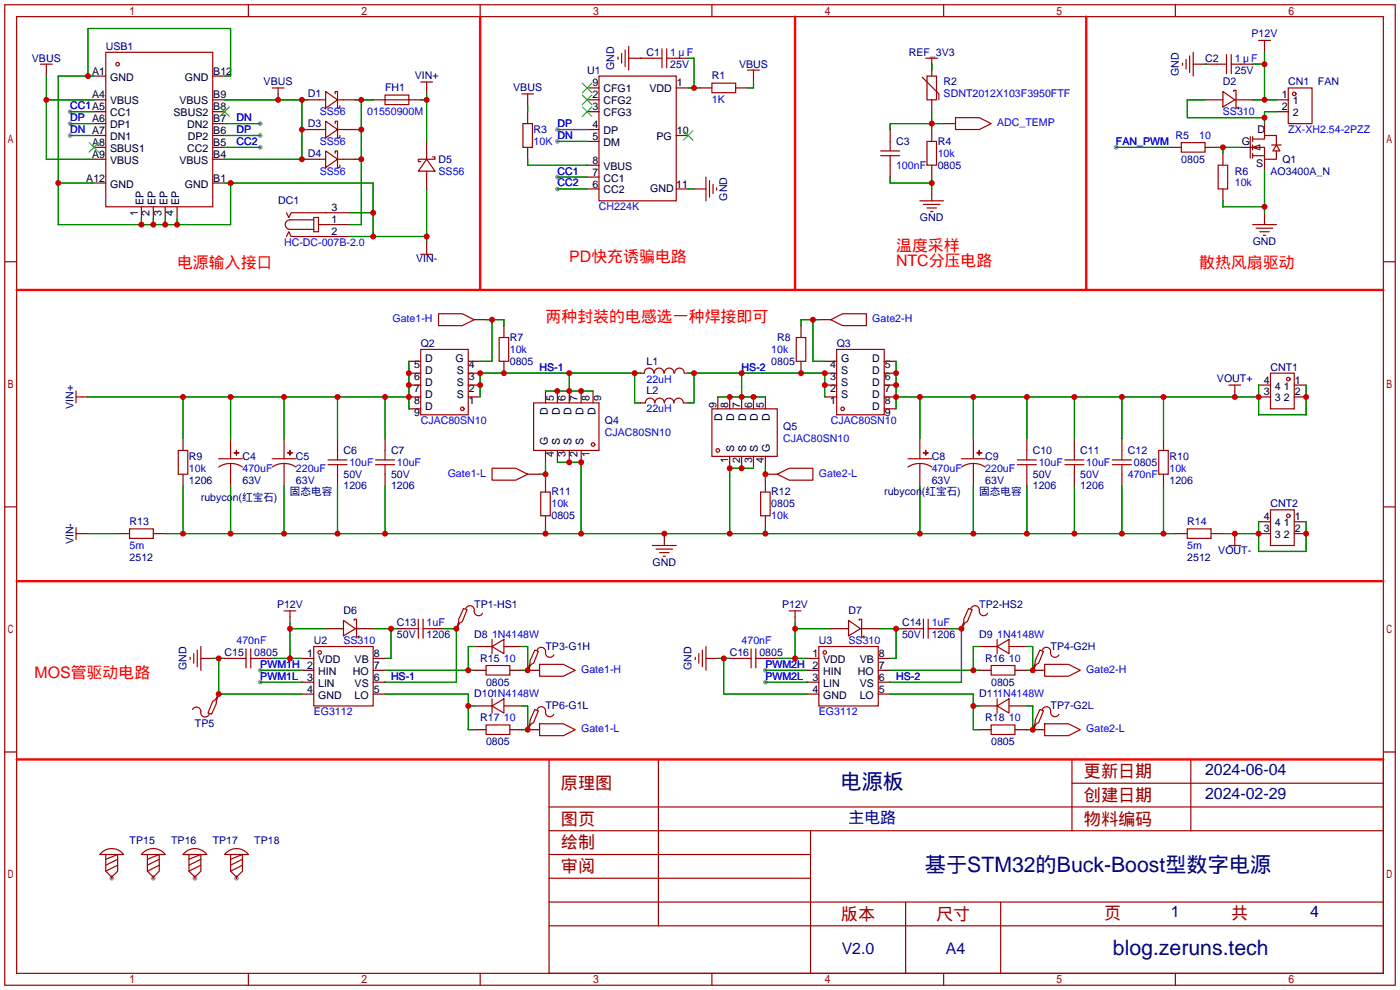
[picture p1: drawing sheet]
<svg xmlns="http://www.w3.org/2000/svg" width="299mm" height="212mm" viewBox="0 0 299 212" stroke-linecap="round" stroke-linejoin="round" font-family="sans-serif">
<g fill="#999">
<circle cx="23.9" cy="187.7" r=".51"/>
<circle cx="32.8" cy="187.7" r=".51"/>
<circle cx="41.7" cy="187.7" r=".51"/>
<circle cx="50.5" cy="187.7" r=".51"/>
<circle cx="55.6" cy="31.5" r=".51"/>
<circle cx="15" cy="23.9" r=".51"/>
<circle cx="15" cy="26.4" r=".51"/>
<circle cx="15" cy="29" r=".51"/>
<circle cx="55.6" cy="29" r=".51"/>
<circle cx="55.6" cy="26.4" r=".51"/>
<circle cx="119.1" cy="37.8" r=".51"/>
<circle cx="119.1" cy="40.4" r=".51"/>
<circle cx="119.1" cy="27.7" r=".51"/>
<circle cx="119.1" cy="30.2" r=".51"/>
<circle cx="55.6" cy="143.3" r=".51"/>
<circle cx="55.6" cy="145.8" r=".51"/>
<circle cx="163.6" cy="143.3" r=".51"/>
<circle cx="163.6" cy="145.8" r=".51"/>
<circle cx="238.5" cy="31.5" r=".51"/>
</g>
<g fill="none" stroke="#a10000" stroke-width=".25">
<path d="M1 1h297.2v209.6h-297.2zM3.6 3.6h292.1v204.4h-292.1zM8.6 13.7h2.6M9.9 13.7v1.3M22.6 11.2h22.9v33h-22.9zM53.1 1v2.6M58.2 18.8h2.5M59.4 18.8v1.3M69.6 19.6l2.5 1.7-2.5 1.8zM89.9 17.5h2.6M91.2 17.5v1.3M102.6 1v2.6"/>
<path d="M128 16.3h16.5v26.6h-16.5zM132.1 12.2v.5M132.8 11.4v2.1M133.6 10.7v3.5M134.4 9.9v5.1M139.4 12.4h2.1M141.5 10.4v4.1M142.5 12.4h2M142.5 10.4v4.1M152.1 17.8h5.1v2h-5.1zM152.1 1v2.6M159.8 15h2.5"/>
<path d="M161 15v1.3M197.1 16.5l3.6 3.6v1.2M197.9 12.4h2.5M198.1 16.3h2.1v5h-2.1zM199.1 12.4v1.3M201.7 1v2.6M251.2 1v2.6M252.7 13.5v.5M253.5 12.7v2M254.3 11.9v3.6M255 11.2v5.1M260.1 13.7h2"/>
<path d="M261.4 19.6l2.5 1.7-2.5 1.6zM262.1 11.7v4M263.1 13.7h2.1M263.1 11.7v4M263.7 19.6v-.3h.5v3.8h.5v-.2M269 8.6h2.5M270.3 8.6v1.3M275.3 18.8h5.1v7.6h-5.1zM68.3 21.3h1.3M68.3 27.7h1.3M68.3 34h1.3M69.6 25.9l2.5 1.8-2.5 1.8z"/>
<path d="M69.6 32.3l2.5 1.7-2.5 1.8zM71.6 20.1v-.5h.5v3.5h.5v-.5M71.6 26.4v-.5h.5v3.6h.5v-.5M71.6 32.8v-.5h.5v3.5h.5v-.5M72.1 21.3h1.3M72.1 27.7h1.3M72.1 34h1.3M82.3 20.3h5.1v2.1h-5.1zM82.3 21.3h5.1M91.2 34l1.8 2.6h-3.6zM91.2 32.8v1.2M91.2 36.6v1.2"/>
<path d="M92.5 33.5h.5v.5h-3.6v.5h.5M111.5 20.1h2.5M111.8 26.4h2v5.1h-2zM112.8 20.1v1.2M150.9 37.8v5.1M151.6 38.6v3.6M152.4 39.4v2M188.2 33.3h4.1M188.2 32.3h4.1M190.2 30.2v2.1M190.2 33.3v2M198.1 30.2h2.1v5.1h-2.1z"/>
<path d="M204.2 25.1h5.1l2.5 1.3-2.5 1.3h-5.1zM252.5 30.5h5.1v2h-5.1zM260.3 35.3h2.1v5.1h-2.1zM267.2 29.2v4.6M267.7 31.5h2.6v2.5h2.5v-1.7M267.7 29.7h2.6v-.7h2.5v2M267.7 31.5l1.5-.5v1zM267.7 33.3h2.6M267.7 29.2v1M267.7 31v1M267.7 32.8v1M271.8 31h2"/>
<path d="M272.8 31l.8 1.3h-1.6zM1 55.9h2.6M61.2 50.5l.5-1 .5 1h7.4M61.2 45.5l.5 1 .5-1h7.4M67.1 46.5h1v3h-1zM67.1 47h-5.1a1.02 1.02 0 0 0-1 1 1.02 1.02 0 0 0 1 1h5.1M68.1 48h1.5M89.9 54.4h2.6M91.2 53.1v1.3M153.2 40.1v.5M196.6 42.9h5.1M197.4 43.7h3.5"/>
<path d="M198.1 44.4h2.1M198.9 45.2h.5M267.7 48h5.1M268.5 48.8h3.5M269.2 49.5h2.1M270 50.3h.5M295.7 55.9h2.5M89.9 74.7h10.2v13.9h-10.2zM93.7 67.1h5.1l2.5 1.2-2.5 1.3h-5.1zM106.7 72.1h2v5.1h-2zM137.7 79.7a1.01 1.01 0 0 1 1-1 1.01 1.01 0 0 1 1 1M139.9 79.7a1.01 1.01 0 0 1 1-1 1.01 1.01 0 0 1 1 1"/>
<path d="M142 79.7a1.01 1.01 0 0 1 1-1 1.01 1.01 0 0 1 1 1M144.2 79.7a1.01 1.01 0 0 1 1-1 1.01 1.01 0 0 1 1 1M170.2 72.1h2v5.1h-2zM177.5 68.3l2.6-1.2h5.1v2.5h-5.1zM178.8 74.7h10.2v13.9h-10.2zM271.5 79.8h5.1v7.6h-5.1zM16.3 83.6v2.5M16.3 84.8h1.2M38.1 96.3h2v5h-2zM46.7 99.8a4.6 4.6 0 0 1 5.1 0M46.7 98h5.1M50 96.8h1.1z"/>
<path d="M50.5 96.3v1zM58.2 99.8a4.6 4.6 0 0 1 5 0M58.2 98h5M61.5 96.8h1zM62 96.3v1zM70.1 99.3h4.1M70.1 98.3h4.1M72.1 96.3v2M72.1 99.3v2M80.3 99.3h4M80.3 98.3h4M82.3 96.3v2"/>
<path d="M82.3 99.3v2M114 86.1h14v10.2h-14zM137.9 86.1a1.02 1.02 0 0 1 1-1 1.02 1.02 0 0 1 1.1 1M140 86.1a1.02 1.02 0 0 1 1-1 1.02 1.02 0 0 1 1 1M142 86.1a1.02 1.02 0 0 1 1-1 1.02 1.02 0 0 1 1 1M144 86.1a1.02 1.02 0 0 1 1-1 1.02 1.02 0 0 1 1 1M152.1 87.4h14v10.1h-14zM194.1 99.8a4.6 4.6 0 0 1 5 0M194.1 98h5M197.4 96.8h1zM197.8 96.3l.1 1zM205.5 99.8a4.6 4.6 0 0 1 5.1 0"/>
<path d="M205.5 98h5.1M208.8 96.8h1zM209.3 96.3v1zM217.4 99.3h4.1M217.4 98.3h4.1M219.5 96.3v2M219.5 99.3v2M227.6 99.3h4M227.6 98.3h4M229.6 96.3v2M229.6 99.3v2M237.7 99.3h4.1"/>
<path d="M237.7 98.3h4.1M239.8 96.3v2M239.8 99.3v2M247.6 96.3h2.1v5h-2.1zM262.6 82.3h2.6M263.9 82.3v1.3M1 108.3h2.6M16.3 112.8v2.5M16.3 114h1.2M27.7 113h5.1v2.1h-5.1zM105.2 100.1h5l2.6 1.2-2.6 1.3h-5zM115.6 105.2h2v5h-2z"/>
<path d="M139.4 116.6h5.1M140.2 117.3h3.6M141 118.1h2M141.7 118.9h.5M162.6 105.2h2v5h-2zM166.1 101.3l2.6-1.2h5v2.5h-5zM253.7 113h5.1v2.1h-5.1zM262.6 116.6h2.6M263.9 115.3v1.3M271.5 109h5.1v7.6h-5.1zM295.7 108.3h2.5M41.4 139.7v2"/>
<path d="M42.2 138.9v3.6M42.9 138.2v5.1M52.6 138.7v4M53.6 138.7v4M60.7 130.6h2.5M62 130.6v1.2M67.1 138.2h12.7v12.7h-12.7zM73.4 132.6l2.5 1.8-2.5 1.5zM75.7 132.6v-.3h.5v3.8h.5v-.2M87.4 134.4h2M89.4 132.3v4.1M90.4 132.3v4.1"/>
<path d="M90.4 134.4h2.1M99.1 130l.7 .3-1 2.5-.5 .3-.8 1.3 .5-1.6v-.5zM99.6 130a.93 .93 0 0 1 1.1-.5 .93 .93 0 0 1 .6 1.1 .94 .94 0 0 0 .7 1 .94 .94 0 0 0 1.1-.5M105.2 138.2l2.5-1.5v3zM105.2 136.7v3M114.3 138.9l.8 .3-1.1 2.5-.5 .3-.7 1.3 .5-1.6v-.5zM114.8 138.9a.93 .93 0 0 1 1.1-.5 .93 .93 0 0 1 .7 1 .94 .94 0 0 0 .7 1 .94 .94 0 0 0 1.1-.4M149.4 139.7v2M150.1 138.9v3.6M150.9 138.2v5.1M160.5 138.7v4M161.5 138.7v4"/>
<path d="M168.7 130.6h2.5M169.9 130.6v1.2M175 138.2h12.7v12.7h-12.7zM181.4 132.6l2.5 1.8-2.5 1.5zM183.6 132.6v-.3h.5v3.8h.6v-.2M195.3 134.4h2.1M197.4 132.3v4.1M198.4 134.4h2M198.4 132.3v4.1M207 130l.8 .3-1 2.5-.6 .3-.7 1.3 .5-1.6v-.5zM207.5 130a.93 .93 0 0 1 1.1-.5 .93 .93 0 0 1 .7 1.1 .94 .94 0 0 0 .7 1 .94 .94 0 0 0 1.1-.5M213.1 138.2l2.5-1.5v3z"/>
<path d="M213.1 136.7v3M222.2 138.9l.8 .3-1 2.5-.5 .3-.8 1.3 .5-1.6v-.5zM222.8 138.9a.93 .93 0 0 1 1.1-.5 .93 .93 0 0 1 .6 1 .94 .94 0 0 0 .7 1 .94 .94 0 0 0 1.1-.4M40.6 140.5v.5M41.1 151.6a.98 .98 0 0 1 1.3-.4 .98 .98 0 0 1 .5 1.3 .93 .93 0 0 0 .8 .7 .93 .93 0 0 0 1-.5M46.7 148.3l-.5 1.6v.5l-1 2.3-.8-.3 1.1-2.5 .5-.3zM50.5 140.7h2.1M53.6 140.7h2M103.9 142.2h5.1v2.1h-5.1zM103.9 154.9h5.1v2.1h-5.1zM105.2 150.9l2.5-1.5v3zM105.2 149.4v3"/>
<path d="M114.3 151.6l.8 .3-1.1 2.5-.5 .3-.7 1.3 .5-1.6v-.5zM114.8 151.6a.93 .93 0 0 1 1.1-.5 .93 .93 0 0 1 .7 1 .94 .94 0 0 0 .7 1 .94 .94 0 0 0 1.1-.4M115.3 142h5.1l2.5 1.3-2.5 1.2h-5.1zM115.3 154.7h5.1l2.5 1.3-2.5 1.2h-5.1zM148.6 140.5v.5M158.5 140.7h2M161.5 140.7h2.1M211.8 142.2h5.1v2.1h-5.1zM211.8 154.9h5.1v2.1h-5.1zM213.1 150.9l2.5-1.5v3zM213.1 149.4v3M222.2 151.6l.8 .3-1 2.5-.5 .3-.8 1.3 .5-1.6v-.5z"/>
<path d="M222.8 151.6a.93 .93 0 0 1 1.1-.5 .93 .93 0 0 1 .6 1 .94 .94 0 0 0 .7 1 .94 .94 0 0 0 1.1-.4M223.3 142h5l2.6 1.3-2.6 1.2h-5zM223.3 154.7h5l2.6 1.3-2.6 1.2h-5zM1 160.7h2.6M117.3 162.3h178.4v45.7h-178.4zM117.3 177.5h178.4M117.3 172.5h178.4M140.7 162.3v35.6M173.2 177.5v30.5M229.1 162.3v15.2M229.1 167.4h66.6M254.5 162.3v15.2"/>
<path d="M295.7 160.7h2.5M21.8 182.2a3.2 3.2 0 0 1 4.6 .4h-5.1zM22.6 182.6v3.6l1.3 1.3 1.2-1.3v-3.6l-2.5 1M25.1 183.6l-2.5 1.3M25.1 184.9l-2.5 1.3M30.7 182.2a3.2 3.2 0 0 1 4.6 .4h-5.1zM31.5 182.6v3.6l1.3 1.3 1.2-1.3v-3.6l-2.5 1M34 183.6l-2.5 1.3M34 184.9l-2.5 1.3M39.6 182.2a3.2 3.2 0 0 1 4.6 .4h-5.1zM40.4 182.6v3.6l1.3 1.3 1.2-1.3v-3.6l-2.5 1M42.9 183.6l-2.5 1.3"/>
<path d="M42.9 184.9l-2.5 1.3M48.4 182.2a3.2 3.2 0 0 1 4.7 .4h-5.1zM49.3 182.6v3.6l1.2 1.3 1.3-1.3v-3.6l-2.5 1M51.8 183.6l-2.5 1.3M51.8 184.9l-2.5 1.3M117.3 182.6h55.9M117.3 197.9h178.4M117.3 192.8h178.4M117.3 187.7h55.9M193.5 192.8v15.2M213.9 192.8v15.2M53.1 208v2.6"/>
<path d="M102.6 208v2.6M152.1 208v2.6M201.7 208v2.6M251.2 208v2.6"/>
<circle cx="25.1" cy="13.7" r=".38"/>
<circle cx="276.6" cy="20.1" r=".38"/>
<circle cx="98.8" cy="87.4" r=".38"/>
<circle cx="126.7" cy="95" r=".38"/>
<circle cx="153.4" cy="96.3" r=".38"/>
<circle cx="180.1" cy="87.4" r=".38"/>
<circle cx="275.3" cy="81" r=".38"/>
<circle cx="275.3" cy="110.2" r=".38"/>
<circle cx="68.3" cy="139.4" r=".38"/>
<circle cx="176.3" cy="139.4" r=".38"/>
</g>
<g fill="none" stroke="#870000" stroke-width=".25">
<path d="M9.9 15v1.3M20.1 16.3h2.5M45.5 16.3h2.5M91.2 18.8v1.3M125.5 18.8h2.5M134.4 12.4h5M144.5 18.8h2.6M144.5 12.4h2.6M149.6 18.8h2.5M157.2 18.8h2.6M161 16.3v1.2M199.1 13.7v2.6"/>
<path d="M255 13.7h5.1M265.2 13.7h2.5M270.3 9.9v1.3M20.1 39.1h2.5M20.1 34h2.5M20.1 31.5h2.5M20.1 29h2.5M20.1 26.4h2.5M20.1 23.9h2.5M20.1 21.3h2.5M45.5 39.1h2.5M45.5 34h2.5"/>
<path d="M45.5 31.5h2.5M45.5 29h2.5M45.5 26.4h2.5M45.5 23.9h2.5M45.5 21.3h2.5M59.4 20.1v1.2M65.8 34h2.5M65.8 21.3h2.5M65.8 27.7h2.5M73.4 34h2.5M73.4 21.3h2.5M73.4 27.7h2.5"/>
<path d="M79.8 21.3h2.5M87.4 21.3h2.5M91.2 30.2v2.6M91.2 37.8v2.6M112.8 21.3v1.3M112.8 23.9v2.5M112.8 31.5v2.5M125.5 23.9h2.5M125.5 21.3h2.5M125.5 27.7h2.5M125.5 30.2h2.5M125.5 37.8h2.5"/>
<path d="M125.5 35.3h2.5M144.5 29h2.6M190.2 27.7v2.5M190.2 35.3v2.5M199.1 21.3v2.6M199.1 27.7v2.5M199.1 35.3v2.5M201.7 26.4h2.5M249.9 31.5h2.6M257.6 31.5h2.5M257.6 21.3h3.8M261.4 32.8v2.5"/>
<path d="M263.9 21.3h3.8M265.2 31.5h2.5M270.3 26.4v2.6M270.3 34v2.6M272.8 23.9h2.5M272.8 21.3h2.5M30.2 44.2v2.5M32.8 44.2v2.5M35.3 44.2v2.5M37.8 44.2v2.5M69.6 50.5h5.1M69.6 45.5h5.1"/>
<path d="M69.6 48h5.1M91.2 51.8v1.3M125.5 40.4h2.5M144.5 40.4h2.6M148.3 40.4h2.6M199.1 40.4v2.5M261.4 40.4v2.5M270.3 45.5v2.5M87.4 79.8h2.5M87.4 77.2h2.5M100.1 79.8h2.5M100.1 77.2h2.5"/>
<path d="M101.3 68.3h2.6M107.7 69.6v2.5M107.7 77.2v2.6M136.9 79.8h.8M146.3 79.8h.8M171.2 69.6v2.5M171.2 77.2v2.6M175 68.3h2.5M176.3 79.8h2.5M176.3 77.2h2.5M189 79.8h2.5M189 77.2h2.5"/>
<path d="M17.5 84.8h1.3M39.1 93.7v2.6M49.3 93.7v4.3M49.3 99.1v4.8M60.7 93.7v4.3M60.7 99.1v4.8M72.1 93.7v2.6M82.3 93.7v2.6M87.4 84.8h2.5M87.4 82.3h2.5M87.4 87.4h2.5M100.1 84.8h2.5"/>
<path d="M100.1 82.3h2.5M116.6 83.6v2.5M116.6 96.3v2.5M119.1 83.6v2.5M119.1 96.3v2.5M121.7 83.6v2.5M121.7 96.3v2.5M124.2 83.6v2.5M124.2 96.3v2.5M126.7 83.6v2.5M136.9 86.1h1M146 86.1h1.1"/>
<path d="M153.4 84.8v2.6M156 84.8v2.6M156 97.5v2.6M158.5 84.8v2.6M158.5 97.5v2.6M161 84.8v2.6M161 97.5v2.6M163.6 84.8v2.6M163.6 97.5v2.6M176.3 84.8h2.5M176.3 82.3h2.5M189 84.8h2.5"/>
<path d="M189 82.3h2.5M189 87.4h2.5M196.6 93.7v4.3M196.6 99.1v4.8M208 93.7v4.3M208 99.1v4.8M219.5 93.7v2.6M229.6 93.7v2.6M239.8 93.7v2.6M248.7 93.7v2.6M263.9 83.6v1.2M269 84.8h2.5"/>
<path d="M269 82.3h2.5M276.6 84.8h2.5M276.6 82.3h2.5M17.5 114h1.3M25.1 114h2.6M32.8 114h2.5M39.1 101.3v2.6M72.1 101.3v2.6M82.3 101.3v2.6M112.8 101.3h2.5M116.6 102.6v2.6M116.6 110.2v2.6"/>
<path d="M142 114v2.6M163.6 101.3h2.5M163.6 102.6v2.6M163.6 110.2v2.6M219.5 101.3v2.6M229.6 101.3v2.6M239.8 101.3v2.6M248.7 101.3v2.6M251.2 114h2.5M258.8 114h2.6M263.9 114v1.3M269 114h2.5"/>
<path d="M269 111.5h2.5M276.6 114h2.5M276.6 111.5h2.5M62 131.8v1.3M69.6 134.4h3.8M75.9 134.4h3.9M84.8 134.4h2.6M92.5 134.4h2.5M97.5 134.1v.3M101.3 138.2h3.9M107.7 138.2h3.8M169.9 131.8v1.3"/>
<path d="M177.5 134.4h3.9M183.9 134.4h3.8M192.8 134.4h2.5M200.4 134.4h2.5M205.5 134.1v.3M209.3 138.2h3.8M215.6 138.2h3.9M42.9 140.7h2.6M46.7 148.3v.3M48 140.7h2.5M55.6 140.7h2.6M64.5 140.7h2.6"/>
<path d="M64.5 143.3h2.6M64.5 145.8h2.6M64.5 148.3h2.6M79.8 140.7h2.5M79.8 143.3h2.5M79.8 145.8h2.5M79.8 148.3h2.5M101.3 143.3h2.6M101.3 150.9h3.9M101.3 156h2.6M107.7 150.9h3.8M109 143.3h2.5"/>
<path d="M109 156h2.5M112.8 143v.3h2.5M112.8 155.7v.3h2.5M150.9 140.7h2.5M156 140.7h2.5M163.6 140.7h2.5M172.5 140.7h2.5M172.5 143.3h2.5M172.5 145.8h2.5M172.5 148.3h2.5M187.7 140.7h2.5M187.7 143.3h2.5"/>
<path d="M187.7 145.8h2.5M187.7 148.3h2.5M209.3 143.3h2.5M209.3 150.9h3.8M209.3 156h2.5M215.6 150.9h3.9M216.9 143.3h2.6M216.9 156h2.6M220.7 143v.3h2.6M220.7 155.7v.3h2.6M23.9 187.2v.5M32.8 187.2v.5"/>
<path d="M41.7 187.2v.5M50.5 187.2v.5"/>
</g>
<path d="M124.5 17.8l2 2M126.5 17.8l-2 2M19 30.5l2.1 2M21.1 30.5l-2.1 2M47 22.9l2 2M49 22.9l-2 2M124.5 20.3l2 2.1M124.5 22.9l2 2M126.5 20.3l-2 2.1M126.5 22.9l-2 2M146 27.9l2.1 2.1M148.1 27.9l-2.1 2.1" fill="none" stroke="#3c3" stroke-width=".25"/>
<g fill="none" stroke="#008700" stroke-width=".25">
<path d="M9.9 16.3v17.7h10.2M18.8 16.3v-10.2h30.5v10.2h-1.3M20.1 16.3h-7.7v31.7h36.9v-8.9M136.9 12.4h.1M147.1 18.8h2.5M147.1 12.4h1.2v6.4M161 17.5v1.3h-1.2M199.1 13.7v1.3M257.6 13.7h.1M267.7 13.7h2.6M270.3 11.2v10.1M9.9 21.3h10.2"/>
<path d="M12.4 39.1h7.7M15 23.9h5.1M15 26.4h5.1M15 29h5.1M48 34h17.8M48 21.3h17.8M48 31.5h7.6M48 26.4h7.6M48 29h7.6M48 39.1h31.8v11.4M64.5 21.3v12.7M64.5 27.7h1.3"/>
<path d="M75.9 34h1.3M75.9 21.3h3.9M75.9 27.7h1.3M77.2 21.3v26.7h-2.5M89.9 21.3h1.3M91.2 20.1v10.1M112.8 22.6v1.3M112.8 34v1.3h12.7M119.1 27.7h6.4M119.1 37.8h6.4M119.1 30.2h6.4M190.2 37.8v1.3h8.9"/>
<path d="M199.1 23.9v3.8M199.1 37.8v2.6M201.7 26.4h-11.5v1.3M238.5 31.5h11.4M257.6 21.3h-3.9v3.8h16.6M260.1 31.5h5.1M261.4 31.5v1.3M267.7 21.3h5.1M270.3 36.6v8.9M272.8 23.9h-2.5v2.5M30.2 46.7v1.3M32.8 46.7v1.3"/>
<path d="M35.3 46.7v1.3M37.8 46.7v1.3M74.7 50.5h16.5M74.7 45.5h5.1M91.2 40.4v11.4M119.1 40.4h6.4M147.1 40.4h1.2M261.4 42.9v1.3h8.9M87.4 77.2v10.2M103.9 68.3h3.8v1.3M105.2 68.3v8.9h-2.6M121.7 79.8v3.8"/>
<path d="M135.6 79.8v6.3h1.3M136.9 79.8h-34.3v5M147.1 79.8h29.2v5M148.3 79.8v6.3h-1.2M158.5 79.8v5M173.7 68.3v8.9h2.6M175 68.3h-3.8v1.3M191.5 77.2v10.2M18.8 84.8h68.6M39.1 84.8v8.9M49.3 84.8v8.9M60.7 84.8v8.9"/>
<path d="M72.1 84.8v8.9M82.3 84.8v8.9M116.6 83.6h10.1M116.6 98.8v3.8M119.1 98.8h5.1v15.2M153.4 84.8h10.2M191.5 84.8h77.5M196.6 84.8v8.9M208 84.8v8.9M219.5 84.8v8.9M229.6 84.8v8.9M239.8 84.8v8.9"/>
<path d="M248.7 84.8v8.9M269 82.3v6.3h10.1v-6.3M18.8 114h6.3M35.3 114h215.9M39.1 103.9v10.1M49.3 103.9v10.1M60.7 103.9v10.1M72.1 103.9v10.1M82.3 103.9v10.1M115.3 101.3h1.3M116.6 112.8v1.2M161 100.1h-5v13.9"/>
<path d="M163.6 100.1v2.5M163.6 112.8v1.2M196.6 103.9v10.1M208 103.9v10.1M219.5 103.9v10.1M229.6 103.9v10.1M239.8 103.9v10.1M248.7 103.9v10.1M261.4 114h7.6M269 111.5v6.4h10.1v-6.4M62 133.1v7.6M62 134.4h7.6"/>
<path d="M79.8 134.4h5M83.6 134.4v6.3h-1.3M95 134.4h2.5v11.4h-15.2M101.3 138.2h-1.2v5.1M111.5 138.2h1.3v5.1h-1.3M169.9 134.4h7.6M169.9 133.1v7.6M187.7 134.4h5.1M191.5 134.4v6.3h-1.3M202.9 134.4h2.6v11.4h-15.3M209.3 138.2h-1.3v5.1M219.5 138.2h1.2v5.1h-1.2"/>
<path d="M45.5 140.7h2.5M46.7 140.7v7.6h17.8M55.6 143.3h8.9M55.6 145.8h8.9M58.2 140.7h6.3M82.3 148.3h17.8v7.7h1.2M82.3 143.3h19M100.1 150.9h1.2M111.5 150.9h1.3v5.1h-1.3M153.4 140.7h2.6M154.7 140.7v7.6h17.8M163.6 143.3h8.9"/>
<path d="M163.6 145.8h8.9M166.1 140.7h6.4M190.2 148.3h17.8v7.7h1.3M190.2 143.3h19.1M208 150.9h1.3M219.5 150.9h1.2v5.1h-1.2"/>
</g>
<path d="M102.6 3.6v58.4M169.9 3.6v58.4M232.2 3.6v58.4M3.6 62h292.1M3.6 124.2h292.1M3.6 162.3h292.1" fill="none" stroke="#f00" stroke-width=".51"/>
<g fill="#c00">
<circle cx="64.5" cy="34" r=".63"/>
<circle cx="64.5" cy="21.3" r=".63"/>
<circle cx="59.4" cy="21.3" r=".63"/>
<circle cx="64.5" cy="27.7" r=".63"/>
<circle cx="9.9" cy="21.3" r=".63"/>
<circle cx="148.3" cy="18.8" r=".63"/>
<circle cx="91.2" cy="50.5" r=".63"/>
<circle cx="79.8" cy="50.5" r=".63"/>
<circle cx="79.8" cy="45.5" r=".63"/>
<circle cx="49.3" cy="39.1" r=".63"/>
<circle cx="12.4" cy="39.1" r=".63"/>
<circle cx="18.8" cy="16.3" r=".63"/>
<circle cx="30.2" cy="48" r=".63"/>
<circle cx="32.8" cy="48" r=".63"/>
<circle cx="35.3" cy="48" r=".63"/>
<circle cx="37.8" cy="48" r=".63"/>
<circle cx="77.2" cy="27.7" r=".63"/>
<circle cx="77.2" cy="21.3" r=".63"/>
<circle cx="77.2" cy="34" r=".63"/>
<circle cx="105.2" cy="68.3" r=".63"/>
<circle cx="121.7" cy="83.6" r=".63"/>
<circle cx="121.7" cy="79.8" r=".63"/>
<circle cx="119.1" cy="83.6" r=".63"/>
<circle cx="124.2" cy="83.6" r=".63"/>
<circle cx="107.7" cy="79.8" r=".63"/>
<circle cx="102.6" cy="79.8" r=".63"/>
<circle cx="102.6" cy="82.3" r=".63"/>
<circle cx="135.6" cy="79.8" r=".63"/>
<circle cx="116.6" cy="101.3" r=".63"/>
<circle cx="176.3" cy="79.8" r=".63"/>
<circle cx="176.3" cy="82.3" r=".63"/>
<circle cx="171.2" cy="79.8" r=".63"/>
<circle cx="161" cy="84.8" r=".63"/>
<circle cx="158.5" cy="84.8" r=".63"/>
<circle cx="156" cy="84.8" r=".63"/>
<circle cx="158.5" cy="79.8" r=".63"/>
<circle cx="148.3" cy="79.8" r=".63"/>
<circle cx="173.7" cy="68.3" r=".63"/>
<circle cx="163.6" cy="101.3" r=".63"/>
<circle cx="156" cy="114" r=".63"/>
<circle cx="163.6" cy="114" r=".63"/>
<circle cx="116.6" cy="114" r=".63"/>
<circle cx="82.3" cy="114" r=".63"/>
<circle cx="124.2" cy="114" r=".63"/>
<circle cx="72.1" cy="114" r=".63"/>
<circle cx="60.7" cy="114" r=".63"/>
<circle cx="49.3" cy="114" r=".63"/>
<circle cx="39.1" cy="114" r=".63"/>
<circle cx="121.7" cy="98.8" r=".63"/>
<circle cx="124.2" cy="98.8" r=".63"/>
<circle cx="158.5" cy="100.1" r=".63"/>
<circle cx="156" cy="100.1" r=".63"/>
<circle cx="142" cy="114" r=".63"/>
<circle cx="196.6" cy="114" r=".63"/>
<circle cx="208" cy="114" r=".63"/>
<circle cx="219.5" cy="114" r=".63"/>
<circle cx="229.6" cy="114" r=".63"/>
<circle cx="239.8" cy="114" r=".63"/>
<circle cx="248.7" cy="114" r=".63"/>
<circle cx="91.2" cy="21.3" r=".63"/>
<circle cx="39.1" cy="84.8" r=".63"/>
<circle cx="82.3" cy="84.8" r=".63"/>
<circle cx="72.1" cy="84.8" r=".63"/>
<circle cx="60.7" cy="84.8" r=".63"/>
<circle cx="49.3" cy="84.8" r=".63"/>
<circle cx="87.4" cy="84.8" r=".63"/>
<circle cx="87.4" cy="82.3" r=".63"/>
<circle cx="87.4" cy="79.8" r=".63"/>
<circle cx="269" cy="114" r=".63"/>
<circle cx="279.1" cy="114" r=".63"/>
<circle cx="263.9" cy="114" r=".63"/>
<circle cx="269" cy="84.8" r=".63"/>
<circle cx="279.1" cy="84.8" r=".63"/>
<circle cx="263.9" cy="84.8" r=".63"/>
<circle cx="208" cy="84.8" r=".63"/>
<circle cx="196.6" cy="84.8" r=".63"/>
<circle cx="219.5" cy="84.8" r=".63"/>
<circle cx="229.6" cy="84.8" r=".63"/>
<circle cx="239.8" cy="84.8" r=".63"/>
<circle cx="248.7" cy="84.8" r=".63"/>
<circle cx="191.5" cy="84.8" r=".63"/>
<circle cx="191.5" cy="79.8" r=".63"/>
<circle cx="191.5" cy="82.3" r=".63"/>
<circle cx="62" cy="140.7" r=".63"/>
<circle cx="62" cy="134.4" r=".63"/>
<circle cx="46.7" cy="140.7" r=".63"/>
<circle cx="46.7" cy="148.3" r=".63"/>
<circle cx="83.6" cy="134.4" r=".63"/>
<circle cx="97.5" cy="134.4" r=".63"/>
<circle cx="100.1" cy="143.3" r=".63"/>
<circle cx="112.8" cy="143.3" r=".63"/>
<circle cx="112.8" cy="156" r=".63"/>
<circle cx="100.1" cy="150.9" r=".63"/>
<circle cx="169.9" cy="140.7" r=".63"/>
<circle cx="169.9" cy="134.4" r=".63"/>
<circle cx="154.7" cy="140.7" r=".63"/>
<circle cx="191.5" cy="134.4" r=".63"/>
<circle cx="205.5" cy="134.4" r=".63"/>
<circle cx="208" cy="143.3" r=".63"/>
<circle cx="220.7" cy="143.3" r=".63"/>
<circle cx="220.7" cy="156" r=".63"/>
<circle cx="208" cy="150.9" r=".63"/>
<circle cx="199.1" cy="26.4" r=".63"/>
<circle cx="199.1" cy="39.1" r=".63"/>
<circle cx="270.3" cy="21.3" r=".63"/>
<circle cx="270.3" cy="13.7" r=".63"/>
<circle cx="261.4" cy="31.5" r=".63"/>
<circle cx="270.3" cy="44.2" r=".63"/>
<circle cx="270.3" cy="25.1" r=".63"/>
</g>
<g font-size="4.5" fill="#000080">
<text x="179.6" y="168.6">电源板</text>
<text x="197.6" y="186.3">基于STM32的Buck-Boost型数字电源</text>
<text x="237.9" y="204.1">blog.zeruns.tech</text>
</g>
<g font-size="3.7" fill="#a00000">
<text x="231.6" y="166.1">更新日期</text>
<text x="119.9" y="168.6">原理图</text>
<text x="231.6" y="171.2">创建日期</text>
<text x="119.9" y="176.3">图页</text>
<text x="231.6" y="176.3">物料编码</text>
<text x="119.9" y="181.3">绘制</text>
<text x="119.9" y="186.4">审阅</text>
<text x="179.7" y="196.6">版本</text>
<text x="200" y="196.6">尺寸</text>
<text x="236" y="196.3">页</text>
<text x="263.1" y="196.3">共</text>
</g>
<g font-size="3.4" fill="#f00">
<text x="191.5" y="53.5">温度采样</text>
<text x="37.8" y="57.4">电源输入接口</text>
<text x="121.7" y="56.1">PD快充诱骗电路</text>
<text x="191.5" y="56.9">NTC分压电路</text>
<text x="256.3" y="57.4">散热风扇驱动</text>
<text x="116.6" y="68.8">两种封装的电感选一种焊接即可</text>
<text x="7.4" y="145">MOS管驱动电路</text>
</g>
<g font-size="3.4" fill="#000080">
<text x="257.6" y="165.7">2024-06-04</text>
<text x="257.6" y="170.8">2024-02-29</text>
<text x="181.3" y="175.9">主电路</text>
<text x="250.3" y="196">1</text>
<text x="280" y="196">4</text>
<text x="179.9" y="203.8">V2.0</text>
<text x="202.1" y="203.8">A4</text>
</g>
<g font-size="2.3" fill="#000080">
<text x="22.6" y="10.6">USB1</text>
<text x="138.2" y="11.9">C1</text>
<text x="194.2" y="11.9">REF_3V3</text>
<text x="267.5" y="8">P12V</text>
<text x="6.8" y="13.2">VBUS</text>
<text x="88.6" y="17">VIN+</text>
<text x="125.5" y="15.7">U1</text>
<text x="131.3" y="15" transform="rotate(-90 131.3 15)">GND</text>
<text x="143.3" y="14.4">25V</text>
<text x="152.1" y="17">R1</text>
<text x="157.9" y="14.4">VBUS</text>
<text x="251.9" y="16.2" transform="rotate(-90 251.9 16.2)">GND</text>
<text x="257.6" y="13.2">C2</text>
<text x="263.9" y="15.7">25V</text>
<text x="56.3" y="18.3">VBUS</text>
<text x="65.8" y="20.8">D1</text>
<text x="82.3" y="19.5">FH1</text>
<text x="109.7" y="19.5">VBUS</text>
<text x="201.7" y="18.3">R2</text>
<text x="261.4" y="18.3">D2</text>
<text x="275.3" y="18.3">CN1</text>
<text x="281.7" y="18.3">FAN</text>
<text x="65.8" y="27.1">D3</text>
<text x="114" y="28.4">R3</text>
<text x="251.2" y="29.7">R5</text>
<text x="65.8" y="33.5">D4</text>
<text x="93.7" y="34.8">D5</text>
<text x="191.5" y="31">C3</text>
<text x="200.4" y="31">R4</text>
<text x="252.5" y="34.8">0805</text>
<text x="274.1" y="34.8">Q1</text>
<text x="200.4" y="36">0805</text>
<text x="263.9" y="37.3">R6</text>
<text x="271.5" y="37.3">AO3400A_N</text>
<text x="59.4" y="43.7">DC1</text>
<text x="155.4" y="42.9" transform="rotate(-90 155.4 42.9)">GND</text>
<text x="196.6" y="47.3">GND</text>
<text x="267.7" y="52.4">GND</text>
<text x="88.9" y="56.1">VIN-</text>
<text x="89.9" y="74.1">Q2</text>
<text x="109" y="72.9">R7</text>
<text x="109" y="77.9">0805</text>
<text x="138.2" y="77.9">L1</text>
<text x="164.8" y="77.9">0805</text>
<text x="166.1" y="72.9">R8</text>
<text x="178.8" y="74.1">Q3</text>
<text x="260.1" y="81.6">VOUT+</text>
<text x="271.5" y="79.2">CNT1</text>
<text x="15.7" y="87.4" transform="rotate(-90 15.7 87.4)">VIN+</text>
<text x="138.2" y="84.3">L2</text>
<text x="129.3" y="90.6">Q4</text>
<text x="167.4" y="91.9">Q5</text>
<text x="40.4" y="98.3">R9</text>
<text x="51.8" y="98.3">C4</text>
<text x="63.2" y="98.3">C5</text>
<text x="73.4" y="97">C6</text>
<text x="83.6" y="97">C7</text>
<text x="199.1" y="98.3">C8</text>
<text x="210.6" y="98.3">C9</text>
<text x="220.7" y="97">C10</text>
<text x="230.9" y="97">C11</text>
<text x="241" y="97">C12</text>
<text x="242.3" y="99.5">0805</text>
<text x="249.9" y="98.3">R10</text>
<text x="40.4" y="103.3">1206</text>
<text x="42.9" y="107.2">rubycon(红宝石)</text>
<text x="51.8" y="103.3">63V</text>
<text x="62" y="105.9">固态电容</text>
<text x="63.2" y="103.3">63V</text>
<text x="73.4" y="104.6">1206</text>
<text x="73.4" y="102.1">50V</text>
<text x="83.6" y="104.6">1206</text>
<text x="83.6" y="102.1">50V</text>
<text x="117.9" y="105.9">R11</text>
<text x="164.8" y="105.9">R12</text>
<text x="189" y="105.9">rubycon(红宝石)</text>
<text x="199.1" y="103.3">63V</text>
<text x="209.3" y="105.9">固态电容</text>
<text x="210.6" y="103.3">63V</text>
<text x="220.7" y="104.6">1206</text>
<text x="220.7" y="102.1">50V</text>
<text x="230.9" y="104.6">1206</text>
<text x="230.9" y="102.1">50V</text>
<text x="249.9" y="103.3">1206</text>
<text x="27.7" y="112.2">R13</text>
<text x="117.9" y="111">0805</text>
<text x="164.8" y="108.4">0805</text>
<text x="253.7" y="112.2">R14</text>
<text x="271.5" y="108.4">CNT2</text>
<text x="15.7" y="116.3" transform="rotate(-90 15.7 116.3)">VIN-</text>
<text x="27.7" y="119.9">2512</text>
<text x="253.7" y="119.9">2512</text>
<text x="260.4" y="118.4">VOUT-</text>
<text x="139.5" y="121">GND</text>
<text x="59.2" y="129.9">P12V</text>
<text x="73.4" y="131.3">D6</text>
<text x="101.3" y="130">TP1-HS1</text>
<text x="167.2" y="129.9">P12V</text>
<text x="181.4" y="131.3">D7</text>
<text x="209.3" y="130">TP2-HS2</text>
<text x="67.1" y="137.6">U2</text>
<text x="84.8" y="133.8">C13</text>
<text x="84.8" y="136.4">50V</text>
<text x="91.2" y="136.4">1206</text>
<text x="101.3" y="136.4">D8</text>
<text x="175" y="137.6">U3</text>
<text x="192.8" y="133.8">C14</text>
<text x="192.8" y="136.4">50V</text>
<text x="199.1" y="136.4">1206</text>
<text x="209.3" y="136.4">D9</text>
<text x="39.8" y="143.2" transform="rotate(-90 39.8 143.2)">GND</text>
<text x="48" y="140.2">C15</text>
<text x="54.4" y="140.2">0805</text>
<text x="102.6" y="141.4">R15</text>
<text x="116.6" y="138.9">TP3-G1H</text>
<text x="147.8" y="143.2" transform="rotate(-90 147.8 143.2)">GND</text>
<text x="156" y="140.2">C16</text>
<text x="162.3" y="140.2">0805</text>
<text x="210.6" y="141.4">R16</text>
<text x="224.5" y="138.9">TP4-G2H</text>
<text x="101.3" y="149.1">D101N4148W</text>
<text x="103.9" y="146.5">0805</text>
<text x="209.3" y="149.1">D111N4148W</text>
<text x="211.8" y="146.5">0805</text>
<text x="41.7" y="155.4">TP5</text>
<text x="102.6" y="154.1">R17</text>
<text x="116.6" y="151.6">TP6-G1L</text>
<text x="210.6" y="154.1">R18</text>
<text x="224.5" y="151.6">TP7-G2L</text>
<text x="103.9" y="159.2">0805</text>
<text x="211.8" y="159.2">0805</text>
<text x="27.7" y="180.3">TP15</text>
<text x="36.6" y="180.3">TP16</text>
<text x="45.5" y="180.3">TP17</text>
<text x="54.4" y="180.3">TP18</text>
</g>
<g font-size="2.3" fill="#00f">
<text x="143.3" y="11.9">1</text>
<text x="146.8" y="11.9">F</text>
<text x="263.9" y="13.2">1</text>
<text x="267.4" y="13.2">F</text>
<text x="15" y="23.3">CC1A5</text>
<text x="152.1" y="22.1">1K</text>
<text x="201.7" y="20.8">SDNT2012X103F3950FTF</text>
<text x="15" y="25.9">DP A6</text>
<text x="15" y="28.4">DN A7</text>
<text x="50.5" y="28.4">DP</text>
<text x="50.5" y="25.9">DN</text>
<text x="68.3" y="24.6">SS56</text>
<text x="78.5" y="24.6">01550900M</text>
<text x="119.1" y="27.1">DP</text>
<text x="119.1" y="29.7">DN</text>
<text x="213.1" y="27">ADC_TEMP</text>
<text x="256.3" y="29.7">10</text>
<text x="261.4" y="24.6">SS310</text>
<text x="275.3" y="28.4">ZX-XH2.54-2PZZ</text>
<text x="50.5" y="31">CC2</text>
<text x="68.3" y="31">SS56</text>
<text x="114" y="31">10K</text>
<text x="200.4" y="33.5">10k</text>
<text x="238.5" y="31">FAN_PWM</text>
<text x="68.3" y="37.3">SS56</text>
<text x="93.7" y="37.3">SS56</text>
<text x="119.1" y="37.3">CC1</text>
<text x="119.1" y="39.8">CC2</text>
<text x="191.5" y="36">100nF</text>
<text x="263.9" y="39.8">10k</text>
<text x="128" y="44.9">CH224K</text>
<text x="60.7" y="52.5">HC-DC-007B-2.0</text>
<text x="83.9" y="68.9">Gate1-H</text>
<text x="186.4" y="68.9">Gate2-H</text>
<text x="109" y="75.4">10k</text>
<text x="164.8" y="75.4">10k</text>
<text x="115.3" y="79.2">HS-1</text>
<text x="138.2" y="81.8">22uH</text>
<text x="158.5" y="79.2">HS-2</text>
<text x="138.2" y="88.1">22uH</text>
<text x="89.9" y="90.6">CJAC80SN10</text>
<text x="129.3" y="93.2">CJAC80SN10</text>
<text x="167.4" y="94.5">CJAC80SN10</text>
<text x="177.5" y="90.6">CJAC80SN10</text>
<text x="40.4" y="100.8">10k</text>
<text x="51.8" y="100.8">470uF</text>
<text x="63.2" y="100.8">220uF</text>
<text x="74.7" y="99.5">10uF</text>
<text x="84.8" y="99.5">10uF</text>
<text x="95.7" y="101.9">Gate1-L</text>
<text x="175" y="101.9">Gate2-L</text>
<text x="199.1" y="100.8">470uF</text>
<text x="210.6" y="100.8">220uF</text>
<text x="222" y="99.5">10uF</text>
<text x="232.2" y="99.5">10uF</text>
<text x="249.9" y="100.8">10k</text>
<text x="241" y="102.1">470nF</text>
<text x="117.9" y="108.4">10k</text>
<text x="164.8" y="111">10k</text>
<text x="27.7" y="117.3">5m</text>
<text x="253.7" y="117.3">5m</text>
<text x="50.5" y="137.6">470nF</text>
<text x="73.4" y="137.6">SS310</text>
<text x="91.2" y="133.8">1uF</text>
<text x="105.2" y="136.4">1N4148W</text>
<text x="158.5" y="137.6">470nF</text>
<text x="181.4" y="137.6">SS310</text>
<text x="199.1" y="133.8">1uF</text>
<text x="213.1" y="136.4">1N4148W</text>
<text x="55.6" y="142.7">PWM1H</text>
<text x="107.7" y="141.4">10</text>
<text x="124.2" y="143.8">Gate1-H</text>
<text x="163.6" y="142.7">PWM2H</text>
<text x="215.6" y="141.4">10</text>
<text x="232.2" y="143.8">Gate2-H</text>
<text x="55.6" y="145.3">PWM1L</text>
<text x="83.6" y="145.3">HS-1</text>
<text x="163.6" y="145.3">PWM2L</text>
<text x="191.5" y="145.3">HS-2</text>
<text x="67.1" y="152.9">EG3112</text>
<text x="107.7" y="154.1">10</text>
<text x="175" y="152.9">EG3112</text>
<text x="215.6" y="154.1">10</text>
<text x="124.2" y="156.5">Gate1-L</text>
<text x="232.2" y="156.5">Gate2-L</text>
</g>
<g font-size="2.3">
<text x="19.7" y="15.9">A1</text>
<text x="23.5" y="17.2">GND</text>
<text x="39.5" y="17.2">GND</text>
<text x="45.6" y="15.9">B12</text>
<text x="19.7" y="21">A4</text>
<text x="23.5" y="22.3">VBUS</text>
<text x="38.4" y="22.3">VBUS</text>
<text x="45.6" y="21">B9</text>
<text x="45.6" y="23.6">B8</text>
<text x="126.6" y="21">2</text>
<text x="126.6" y="23.6">3</text>
<text x="126.6" y="18.5">9</text>
<text x="129" y="22.3">CFG2</text>
<text x="129" y="19.8">CFG1</text>
<text x="138.8" y="19.8">VDD</text>
<text x="144.7" y="18.5">1</text>
<text x="273.9" y="21">1</text>
<text x="273.9" y="23.6">2</text>
<text x="276.3" y="22.3">1</text>
<text x="23.5" y="29.9">DN1</text>
<text x="23.5" y="27.4">DP1</text>
<text x="23.5" y="24.8">CC1</text>
<text x="37.1" y="24.8">SBUS2</text>
<text x="40" y="27.4">DN2</text>
<text x="40.1" y="29.9">DP2</text>
<text x="45.6" y="26.1">B7</text>
<text x="45.6" y="28.6">B6</text>
<text x="126.6" y="27.4">4</text>
<text x="126.6" y="29.9">5</text>
<text x="129" y="24.8">CFG3</text>
<text x="129" y="28.6">DP</text>
<text x="140.3" y="29.9">PG</text>
<text x="144.7" y="28.6">10</text>
<text x="268.7" y="28.4">D</text>
<text x="276.3" y="24.8">2</text>
<text x="19.7" y="33.7">A9</text>
<text x="19.7" y="31.2">A8</text>
<text x="23.5" y="35">VBUS</text>
<text x="23.5" y="32.5">SBUS1</text>
<text x="38.4" y="35">VBUS</text>
<text x="40" y="32.5">CC2</text>
<text x="45.6" y="31.2">B5</text>
<text x="45.6" y="33.7">B4</text>
<text x="126.6" y="35">8</text>
<text x="129" y="31.2">DM</text>
<text x="265.4" y="31">G</text>
<text x="268.5" y="35.8">S</text>
<text x="18.4" y="38.8">A12</text>
<text x="23.5" y="40.1">GND</text>
<text x="39.5" y="40.1">GND</text>
<text x="45.6" y="38.8">B1</text>
<text x="126.6" y="40.1">6</text>
<text x="126.6" y="37.5">7</text>
<text x="129" y="41.3">CC2</text>
<text x="129" y="38.8">CC1</text>
<text x="129" y="36.3">VBUS</text>
<text x="139" y="41.1">GND</text>
<text x="144.5" y="40.1">11</text>
<text x="29.4" y="46.1" transform="rotate(-90 29.4 46.1)">1</text>
<text x="30.7" y="43.7" transform="rotate(-90 30.7 43.7)">EP</text>
<text x="32" y="46.1" transform="rotate(-90 32 46.1)">2</text>
<text x="33.2" y="43.7" transform="rotate(-90 33.2 43.7)">EP</text>
<text x="34.5" y="46.1" transform="rotate(-90 34.5 46.1)">3</text>
<text x="35.8" y="43.7" transform="rotate(-90 35.8 43.7)">EP</text>
<text x="37" y="46.1" transform="rotate(-90 37 46.1)">4</text>
<text x="38.3" y="43.7" transform="rotate(-90 38.3 43.7)">EP</text>
<text x="70.9" y="45.2">3</text>
<text x="70.9" y="47.7">1</text>
<text x="70.9" y="50.2">2</text>
<text x="90.9" y="77.4">D</text>
<text x="97.4" y="77.4">G</text>
<text x="179.8" y="77.4">G</text>
<text x="186.4" y="77.4">D</text>
<text x="88.5" y="78.7">5</text>
<text x="88.5" y="81.2">6</text>
<text x="88.5" y="83.8">7</text>
<text x="90.9" y="80">D</text>
<text x="90.9" y="82.5">D</text>
<text x="97.6" y="82.5">S</text>
<text x="97.6" y="80">S</text>
<text x="100.2" y="83.8">2</text>
<text x="100.2" y="81.2">3</text>
<text x="100.2" y="78.7">4</text>
<text x="177.4" y="83.8">2</text>
<text x="177.4" y="81.2">3</text>
<text x="177.4" y="78.7">4</text>
<text x="179.8" y="82.5">S</text>
<text x="179.8" y="80">S</text>
<text x="186.4" y="80">D</text>
<text x="186.4" y="82.5">D</text>
<text x="189.1" y="78.7">5</text>
<text x="189.1" y="81.2">6</text>
<text x="189.1" y="83.8">7</text>
<text x="270.1" y="82">4</text>
<text x="272.5" y="83.3">4</text>
<text x="274.4" y="83.3">1</text>
<text x="276.7" y="82">1</text>
<text x="88.5" y="86.3">8</text>
<text x="88.5" y="88.9">9</text>
<text x="90.9" y="85.1">D</text>
<text x="90.9" y="87.6">D</text>
<text x="97.6" y="85.1">S</text>
<text x="100.2" y="86.3">1</text>
<text x="117.1" y="88.7" transform="rotate(-90 117.1 88.7)">D</text>
<text x="118.3" y="85.7" transform="rotate(-90 118.3 85.7)">5</text>
<text x="119.6" y="88.7" transform="rotate(-90 119.6 88.7)">D</text>
<text x="120.9" y="85.7" transform="rotate(-90 120.9 85.7)">6</text>
<text x="122.2" y="88.7" transform="rotate(-90 122.2 88.7)">D</text>
<text x="123.4" y="85.7" transform="rotate(-90 123.4 85.7)">7</text>
<text x="124.7" y="88.7" transform="rotate(-90 124.7 88.7)">D</text>
<text x="126" y="85.7" transform="rotate(-90 126 85.7)">8</text>
<text x="127.2" y="88.7" transform="rotate(-90 127.2 88.7)">D</text>
<text x="128.5" y="85.7" transform="rotate(-90 128.5 85.7)">9</text>
<text x="153.1" y="87.2" transform="rotate(-90 153.1 87.2)">9</text>
<text x="154.4" y="90" transform="rotate(-90 154.4 90)">D</text>
<text x="155.6" y="87.2" transform="rotate(-90 155.6 87.2)">8</text>
<text x="156.9" y="90" transform="rotate(-90 156.9 90)">D</text>
<text x="158.2" y="87.2" transform="rotate(-90 158.2 87.2)">7</text>
<text x="159.5" y="90" transform="rotate(-90 159.5 90)">D</text>
<text x="160.7" y="87.2" transform="rotate(-90 160.7 87.2)">6</text>
<text x="162" y="90" transform="rotate(-90 162 90)">D</text>
<text x="163.3" y="87.2" transform="rotate(-90 163.3 87.2)">5</text>
<text x="164.5" y="90" transform="rotate(-90 164.5 90)">D</text>
<text x="177.4" y="86.3">1</text>
<text x="179.8" y="85.1">S</text>
<text x="186.4" y="85.1">D</text>
<text x="186.4" y="87.6">D</text>
<text x="189.1" y="86.3">8</text>
<text x="189.1" y="88.9">9</text>
<text x="270.1" y="84.5">3</text>
<text x="272.5" y="85.8">3</text>
<text x="274.4" y="85.8">2</text>
<text x="276.7" y="84.5">2</text>
<text x="117.1" y="95.1" transform="rotate(-90 117.1 95.1)">G</text>
<text x="119.6" y="95.1" transform="rotate(-90 119.6 95.1)">S</text>
<text x="122.2" y="95.1" transform="rotate(-90 122.2 95.1)">S</text>
<text x="124.7" y="95.1" transform="rotate(-90 124.7 95.1)">S</text>
<text x="118.3" y="97.7" transform="rotate(-90 118.3 97.7)">4</text>
<text x="120.9" y="97.7" transform="rotate(-90 120.9 97.7)">3</text>
<text x="123.4" y="97.7" transform="rotate(-90 123.4 97.7)">2</text>
<text x="126" y="97.7" transform="rotate(-90 126 97.7)">1</text>
<text x="155.6" y="98.9" transform="rotate(-90 155.6 98.9)">1</text>
<text x="156.9" y="96.6" transform="rotate(-90 156.9 96.6)">S</text>
<text x="158.2" y="98.9" transform="rotate(-90 158.2 98.9)">2</text>
<text x="159.5" y="96.6" transform="rotate(-90 159.5 96.6)">S</text>
<text x="160.7" y="98.9" transform="rotate(-90 160.7 98.9)">3</text>
<text x="162" y="96.6" transform="rotate(-90 162 96.6)">S</text>
<text x="163.3" y="98.9" transform="rotate(-90 163.3 98.9)">4</text>
<text x="164.5" y="96.6" transform="rotate(-90 164.5 96.6)">G</text>
<text x="270.1" y="113.7">3</text>
<text x="270.1" y="111.2">4</text>
<text x="272.5" y="112.5">4</text>
<text x="274.4" y="112.5">1</text>
<text x="276.7" y="111.2">1</text>
<text x="276.7" y="113.7">2</text>
<text x="272.5" y="115">3</text>
<text x="274.4" y="115">2</text>
<text x="65.7" y="140.4">1</text>
<text x="65.7" y="142.9">2</text>
<text x="68" y="141.7">VDD</text>
<text x="75.8" y="141.7">VB</text>
<text x="79.9" y="142.9">7</text>
<text x="79.9" y="140.4">8</text>
<text x="173.6" y="140.4">1</text>
<text x="173.6" y="142.9">2</text>
<text x="175.9" y="141.7">VDD</text>
<text x="183.7" y="141.7">VB</text>
<text x="187.8" y="142.9">7</text>
<text x="187.8" y="140.4">8</text>
<text x="65.7" y="145.5">3</text>
<text x="65.7" y="148">4</text>
<text x="68" y="144.2">HIN</text>
<text x="68" y="146.8">LIN</text>
<text x="68" y="149.3">GND</text>
<text x="75.4" y="144.2">HO</text>
<text x="75.8" y="149.3">LO</text>
<text x="75.8" y="146.8">VS</text>
<text x="79.9" y="148">5</text>
<text x="79.9" y="145.5">6</text>
<text x="173.6" y="145.5">3</text>
<text x="173.6" y="148">4</text>
<text x="175.9" y="144.2">HIN</text>
<text x="175.9" y="146.8">LIN</text>
<text x="175.9" y="149.3">GND</text>
<text x="183.4" y="144.2">HO</text>
<text x="183.7" y="149.3">LO</text>
<text x="183.7" y="146.8">VS</text>
<text x="187.8" y="148">5</text>
<text x="187.8" y="145.5">6</text>
</g>
</svg>
